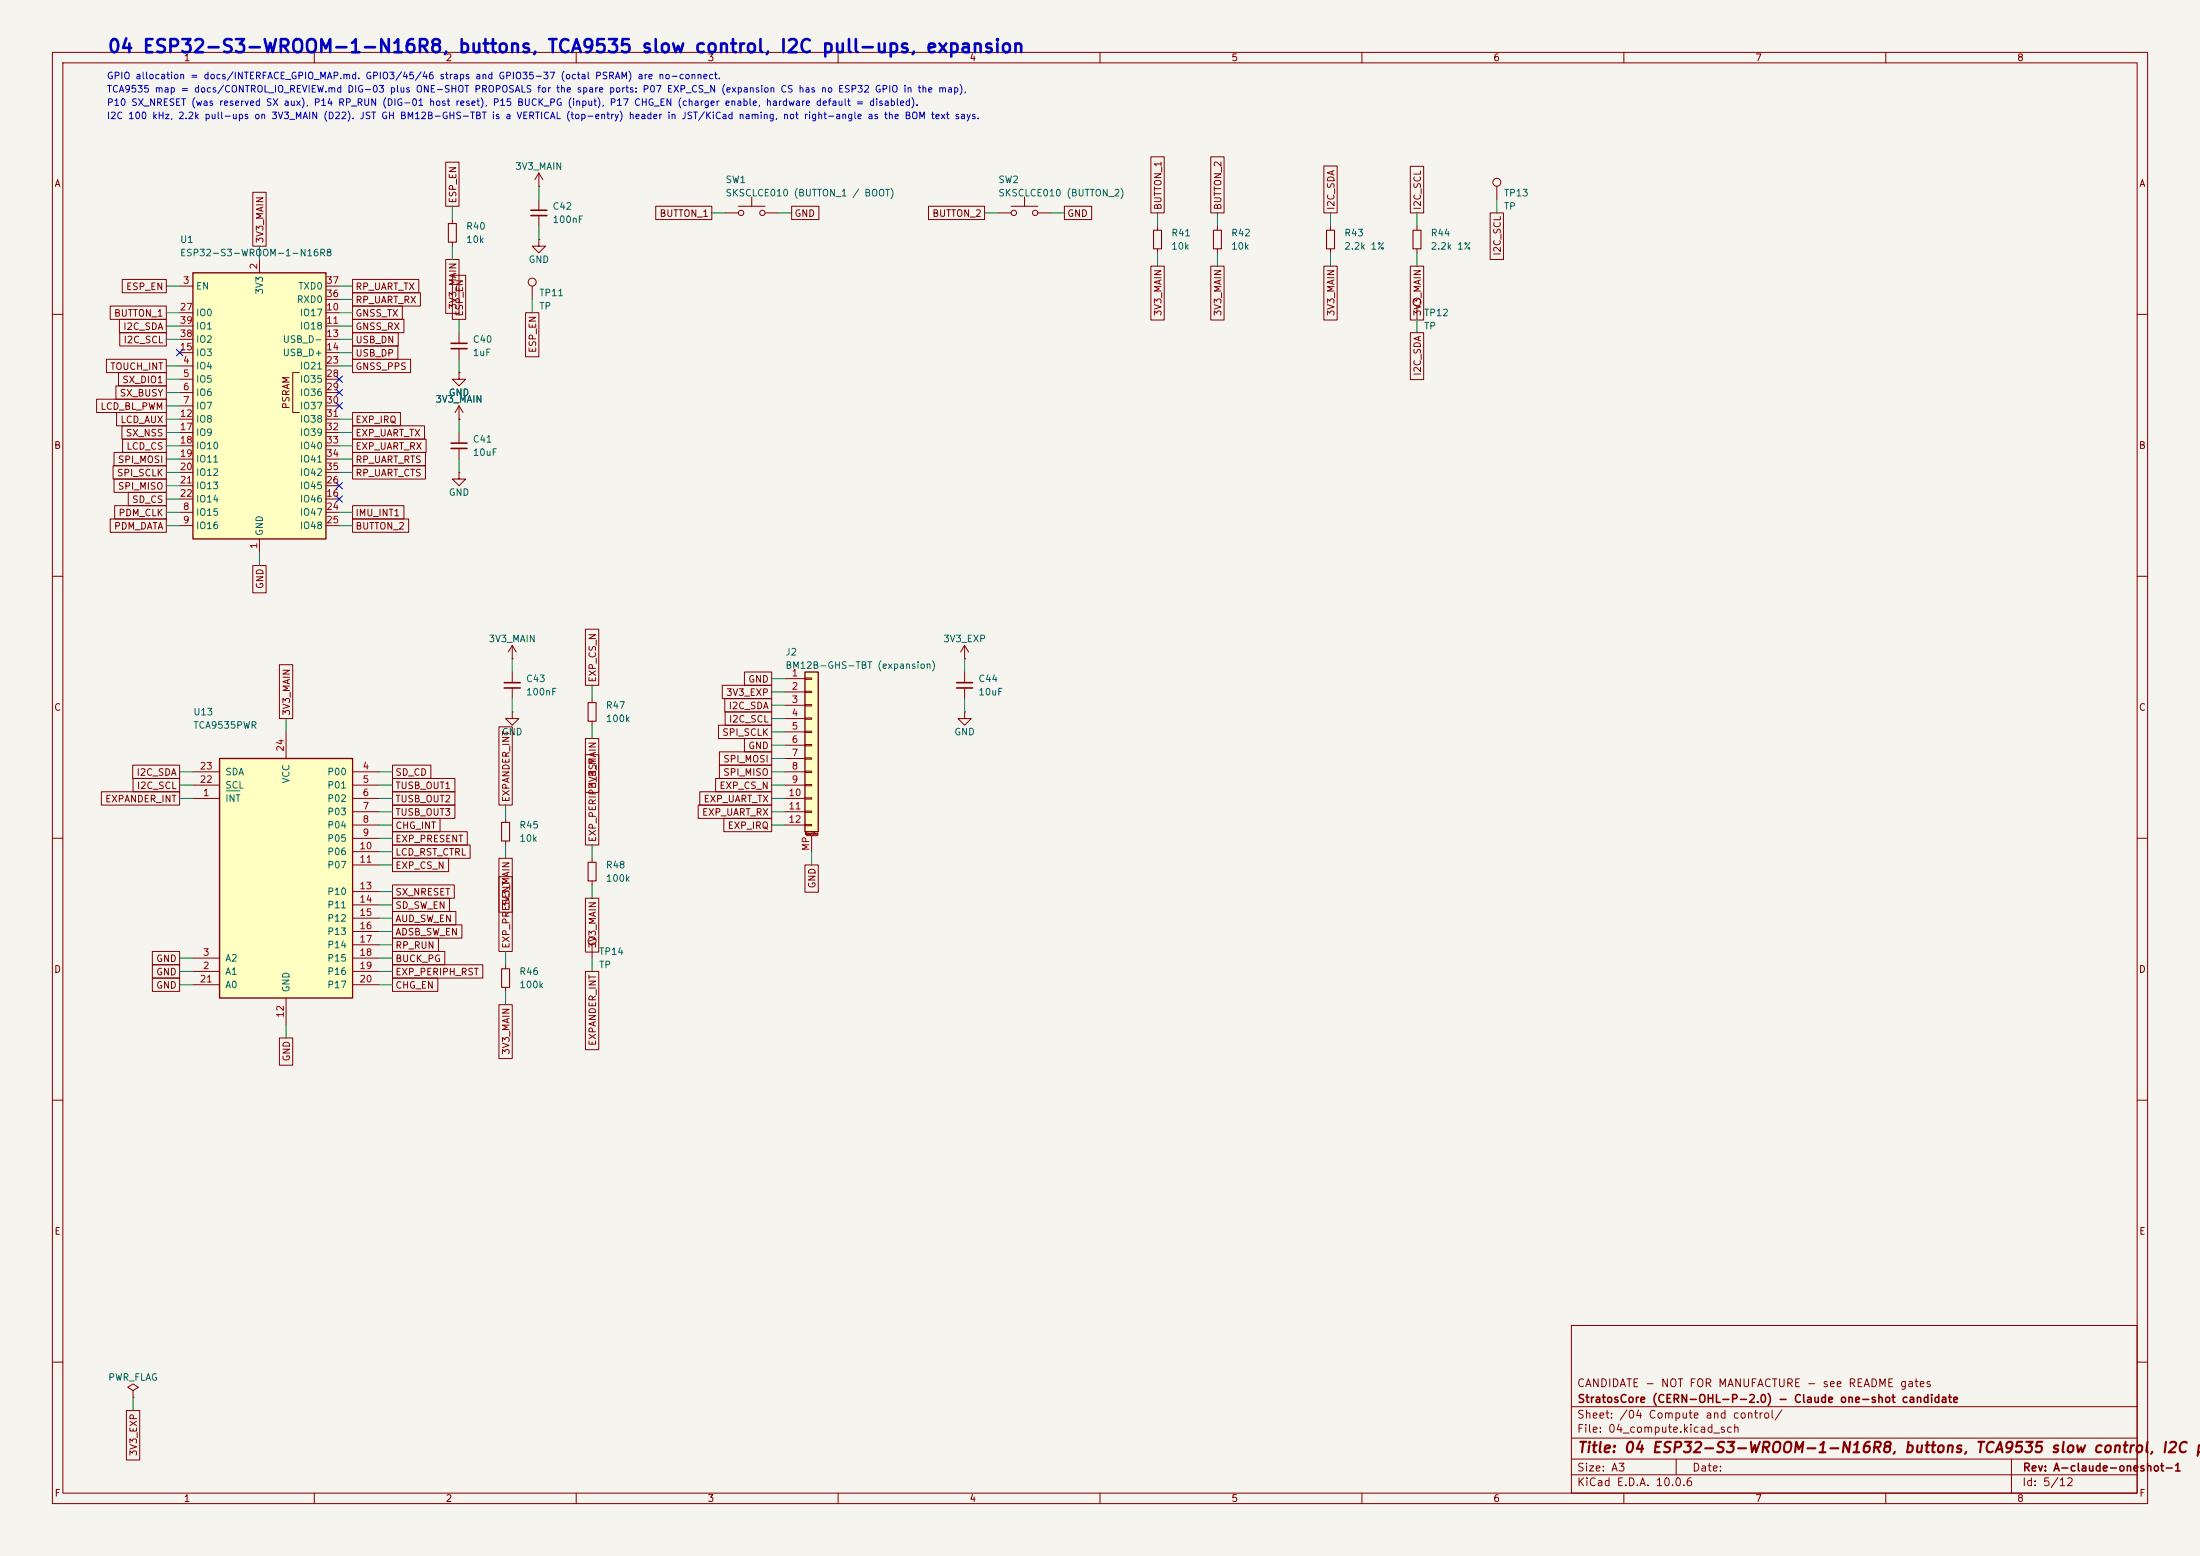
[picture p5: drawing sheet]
<svg xmlns="http://www.w3.org/2000/svg" width="420mm" height="297mm" viewBox="0 0 420 297" stroke-linecap="round" stroke-linejoin="round" font-family="sans-serif">
<path d="M0 0h420v297h-420z" fill="#f5f4ef" stroke="#f5f4ef" stroke-width=".19"/>
<g fill="none" stroke="#840000" stroke-width=".19">
<path d="M10 10h400v277h-400zM12 12h396v273h-396zM60 10v2M110 10v2M160 10v2M210 10v2M260 10v2M310 10v2M360 10v2M270.5 43.2v.7M270.5 47.5v.8M10 60h2"/>
<path d="M408 60h2M10 110h2M408 110h2M10 160h2M408 160h2M10 210h2M408 210h2M300 253h108v32h-108zM10 260h2M300 278.5h108M300 274.5h108M300 268.5h108"/>
<path d="M320 278.5v3M384 278.5v6.5M408 260h2M60 285v2M110 285v2M160 285v2M210 285v2M260 285v2M300 281.5h108M310 285v2M360 285v2"/>
</g>
<path d="M269.7 43.9h1.6v3.6h-1.6z" fill="none" stroke="#840000" stroke-width=".2"/>
<path d="M41.9 144.8h25.4v45.7h-25.4z" fill="#ffffc2"/>
<path d="M41.9 144.8h25.4v45.7h-25.4z" fill="none" stroke="#840000" stroke-width=".25"/>
<g fill="none" stroke="#840000" stroke-width=".19">
<path d="M254 43.2v.7M254 47.5v.8M270.5 58.4v2.6M54.6 139.7v5.1M184.1 135.9v1.3h1.3l-1.3 1.2-1.2-1.2h1.2M184.1 135.9h.1M36.8 152.4h5.1M36.8 147.3h5.1M36.8 149.9h5.1M67.3 152.4h5.1M67.3 147.3h5.1M67.3 149.9h5.1"/>
<path d="M67.3 154.9h5.1M67.3 157.5h5.1M67.3 160h5.1M67.3 162.6h5.1M67.3 165.1h5.1M67.3 170.2h5.1M67.3 172.7h5.1M67.3 175.3h5.1M67.3 177.8h5.1M36.8 185.4h5.1M36.8 182.9h5.1M36.8 188h5.1"/>
<path d="M54.6 190.5v5.1M67.3 185.4h5.1M67.3 182.9h5.1M67.3 180.3h5.1M67.3 188h5.1M113 180.3v2.6"/>
<circle cx="270.5" cy="57.7" r=".76"/>
<circle cx="113" cy="179.6" r=".76"/>
</g>
<path d="M43.2 151h2.6" fill="none" stroke="#006464" stroke-width=".19"/>
<path d="M253.2 43.9h1.6v3.6h-1.6z" fill="none" stroke="#840000" stroke-width=".2"/>
<path d="M36.8 52.1h25.4v50.8h-25.4z" fill="#ffffc2"/>
<path d="M36.8 52.1h25.4v50.8h-25.4z" fill="none" stroke="#840000" stroke-width=".25"/>
<g fill="none" stroke="#840000" stroke-width=".19">
<path d="M102.9 35.6h.1M102.9 33l-.8 1.3M102.9 33l.7 1.3M102.9 33v2.6M102.9 38.1v2M285.7 35.6v2.5M34.3 54.6h2.5M34.3 59.7h2.5M49.5 49.5v2.6M62.2 54.6h2.6M62.2 59.7h2.6M62.2 57.2h2.6"/>
<path d="M86.4 41.9v.8M86.4 46.2v.8M101.6 54.6v2.6M102.9 45.7v1.3h1.2l-1.2 1.3-1.3-1.3h1.3M102.9 45.7h.1M102.9 41.1v2.1M232.4 43.2v.7M232.4 47.5v.8M34.3 69.9h2.5M34.3 72.4h2.5M34.3 74.9h2.5M34.3 77.5h2.5"/>
<path d="M34.3 62.2h2.5M34.3 64.8h2.5M34.3 67.3h2.5M57.1 71.1h-1.2v7.6h1.2M62.2 69.9h2.6M62.2 72.4h2.6M62.2 74.9h2.6M62.2 77.5h2.6M62.2 62.2h2.6M62.2 64.8h2.6M62.2 67.3h2.6M87.6 71.1v1.3h1.3l-1.3 1.3-1.2-1.3h1.2"/>
<path d="M87.6 71.1h.1M87.6 63.5v2M87.6 66.5v2.1M87.6 77.5v2.5M87.6 77.5l-.7 1.2M87.6 77.5l.8 1.2M34.3 97.8h2.5M34.3 80h2.5M34.3 95.3h2.5M34.3 82.6h2.5M34.3 85.1h2.5M34.3 87.6h2.5"/>
<path d="M34.3 90.2h2.5M34.3 92.7h2.5M62.2 97.8h2.6M62.2 80h2.6M62.2 95.3h2.6M62.2 82.6h2.6M62.2 85.1h2.6M62.2 87.6h2.6M62.2 90.2h2.6M62.2 92.7h2.6M87.6 90.2v1.2h1.3l-1.3 1.3-1.2-1.3h1.2M87.6 90.2h.1"/>
<path d="M87.6 80h.1M87.6 82.6v2M87.6 85.6v2M34.3 100.3h2.5M49.5 102.9v2.5M62.2 100.3h2.6M97.8 125.7h.1M97.8 123.2l-.8 1.3M97.8 123.2l.8 1.3M97.8 123.2v2.5M184.1 125.7h.1M184.1 123.2v2.5"/>
<path d="M184.1 128.3v2M184.1 131.3v2.1M184.1 123.2l-.7 1.3M184.1 123.2l.8 1.3M96.5 156.2v.8M96.5 160.5v.8M113 163.8v.8M113 168.1v.8M96.5 184.2v.7M96.5 188.5v.7M25.4 265.4l1-.6-1-.6-1 .6 1 .6v1.3M25.4 266.7h.1"/>
<circle cx="285.8" cy="34.8" r=".76"/>
<circle cx="101.6" cy="53.8" r=".76"/>
</g>
<path d="M101.3 40.1h3.1M101.3 41.1h3.1M86.1 65.5h3.1M86.1 66.5h3.1M86.1 84.6h3.1M86.1 85.6h3.1M182.6 130.3h3.1M182.6 131.3h3.1" fill="none" stroke="#840000" stroke-width=".3"/>
<path d="M85.6 42.7h1.5v3.5h-1.5zM231.6 43.9h1.6v3.6h-1.6zM95.8 157h1.5v3.5h-1.5zM112.3 164.6h1.5v3.5h-1.5zM95.8 184.9h1.5v3.6h-1.5z" fill="none" stroke="#840000" stroke-width=".2"/>
<path d="M153.7 128.3h2.5v30.5h-2.5z" fill="#ffffc2"/>
<path d="M153.7 128.3h2.5v30.5h-2.5z" fill="none" stroke="#840000" stroke-width=".25"/>
<g fill="none" stroke="#840000" stroke-width=".19">
<path d="M48.3 36.7h2.5v10.3h-2.5zM85.1 31h2.5v8.4h-2.5zM125.2 39.4h10.7v2.5h-10.7zM141 39.4h5M143.5 37.6v1.8M151.1 39.4h5.2v2.5h-5.2zM177.3 39.4h10.7v2.5h-10.7zM193 39.4h5.1M195.6 37.6v1.8M203.2 39.4h5.2v2.5h-5.2zM219.7 29.9h2.6v10.7h-2.6zM231.1 29.9h2.6v10.7h-2.6z"/>
<path d="M252.7 31.7h2.6v8.9h-2.6zM269.2 31.7h2.6v8.9h-2.6zM21 58.4h10.7v2.6h-10.7zM23.3 53.3h8.4v2.6h-8.4zM67.3 58.4h9.5v2.6h-9.5zM67.3 55.9h13v2.5h-13zM67.3 53.3h12.7v2.6h-12.7zM85.1 49.5h2.5v10.3h-2.5zM86.4 52.6h2.5v8.4h-2.5zM100.3 59.7h2.6v8.4h-2.6zM138.4 40.6h2.6M146 40.6h2.6"/>
<path d="M190.5 40.6h2.5M198.1 40.6h2.6M219.7 50.8h2.6v10.3h-2.6zM221 43.2v.7M221 47.5v.8M231.1 50.8h2.6v10.3h-2.6zM252.7 50.8h2.6v10.3h-2.6zM269.2 50.8h2.6v10.3h-2.6zM284.5 40.6h2.5v8.9h-2.5zM18.4 76.2h13.3v2.5h-13.3zM20.3 68.6h11.4v2.5h-11.4zM22.1 73.7h9.6v2.5h-9.6z"/>
<path d="M22.3 78.7h9.4v2.6h-9.4zM22.6 71.1h9.1v2.6h-9.1zM22.8 61h8.9v2.5h-8.9zM22.9 63.5h8.8v2.5h-8.8zM67.3 61h9.8v2.5h-9.8zM67.3 78.7h9.1v2.6h-9.1zM67.3 68.6h11.1v2.5h-11.1zM67.3 66h8.7v2.6h-8.7zM67.3 63.5h8.7v2.5h-8.7zM87.6 71.1h.1M269.2 63.5h2.6v9h-2.6zM21 99.1h10.7v2.5h-10.7z"/>
<path d="M21.6 88.9h10.1v2.5h-10.1zM21.8 91.4h9.9v2.6h-9.9zM21.8 86.4h9.9v2.5h-9.9zM21.9 96.5h9.8v2.6h-9.8zM23.3 81.3h8.4v2.5h-8.4zM23.4 83.8h8.3v2.6h-8.3zM24.5 94h7.2v2.5h-7.2zM67.3 88.9h13.9v2.5h-13.9zM67.3 96.5h9.8v2.6h-9.8zM67.3 99.1h10.7v2.5h-10.7zM67.3 83.8h14v2.6h-14zM67.3 81.3h13.7v2.5h-13.7z"/>
<path d="M67.3 86.4h13.9v2.5h-13.9zM87.6 80h.1M48.3 108h2.5v5.2h-2.5zM53.3 126.9h2.6v10.3h-2.6zM95.2 138.7h2.6v15h-2.6zM97.8 135.9v1.3h1.3l-1.3 1.2-1.3-1.2h1.3M97.8 135.9h.1M97.8 128.3v2M97.8 131.3v2.1M111.8 120.1h2.5v10.7h-2.5zM113 133.4v.7M113 137.7v.7"/>
<path d="M137.2 138.4h10.1v2.6h-10.1zM137.9 130.8h9.4v2.6h-9.4zM138.4 133.3h8.9v2.6h-8.9zM138.4 135.9h8.9v2.5h-8.9zM142.1 128.3h5.2v2.5h-5.2zM149.9 129.5h3.8M149.9 132.1h3.8M149.9 134.6h3.8M149.9 137.2h3.8M149.9 139.7h3.8M153.7 129.4h1.2v.3h-1.2zM153.7 132h1.2v.2h-1.2z"/>
<path d="M153.7 134.5h1.2v.2h-1.2zM153.7 137h1.2v.3h-1.2zM153.7 139.6h1.2v.2h-1.2zM19.3 151.1h15v2.6h-15zM25.3 146h9v2.6h-9zM25.4 148.6h8.9v2.5h-8.9zM74.9 153.7h11.9v2.5h-11.9zM74.9 156.2h9.1v2.6h-9.1zM74.9 151.1h11.9v2.6h-11.9zM74.9 158.7h14.3v2.6h-14.3zM74.9 146h7.4v2.6h-7.4zM74.9 148.6h11.9v2.5h-11.9z"/>
<path d="M111.8 141h2.5v10.3h-2.5zM111.8 144.1h2.5v17.2h-2.5zM133.3 153.7h14v2.5h-14zM133.6 151.1h13.7v2.6h-13.7zM136.6 148.6h10.7v2.5h-10.7zM137.3 146h10v2.6h-10zM137.3 143.5h10v2.6h-10zM138.2 156.2h9.1v2.6h-9.1zM142.1 141h5.2v2.5h-5.2zM149.9 142.2h3.8M149.9 144.8h3.8M149.9 147.3h3.8"/>
<path d="M149.9 149.9h3.8M149.9 152.4h3.8M149.9 154.9h3.8M149.9 157.5h3.8M153.7 142.1h1.2v.3h-1.2zM153.7 144.7h1.2v.2h-1.2zM153.7 147.2h1.2v.2h-1.2zM153.7 149.7h1.2v.3h-1.2zM153.7 152.3h1.2v.2h-1.2zM153.7 154.8h1.2v.3h-1.2zM153.7 157.4h1.2v.2h-1.2zM153.9 159.5h2.1"/>
<path d="M154.9 159.5v3.1M74.9 168.9h11.8v2.6h-11.8zM74.9 171.4h10.9v2.6h-10.9zM74.9 174h12.1v2.5h-12.1zM74.9 176.5h13.3v2.6h-13.3zM74.9 179.1h8.8v2.5h-8.8zM74.9 161.3h14.9v2.5h-14.9zM74.9 163.8h10.7v2.6h-10.7zM95.2 163.8h2.6v10.3h-2.6zM95.2 167.3h2.6v14.3h-2.6zM111.8 171.5h2.5v10.2h-2.5zM153.7 165.1h2.5v5.2h-2.5z"/>
<path d="M29.1 184.1h5.2v2.6h-5.2zM29.1 186.7h5.2v2.5h-5.2zM29.1 181.6h5.2v2.6h-5.2zM53.3 198.1h2.6v5.2h-2.6zM74.9 181.6h10v2.6h-10zM74.9 184.1h17.3v2.6h-17.3zM74.9 186.7h8.7v2.5h-8.7zM95.2 191.8h2.6v10.3h-2.6zM111.8 185.4h2.5v15h-2.5zM24.1 269.2h2.6v9.5h-2.6z"/>
<circle cx="141.5" cy="40.6" r=".51"/>
<circle cx="145.5" cy="40.6" r=".51"/>
<circle cx="193.5" cy="40.6" r=".51"/>
<circle cx="197.6" cy="40.6" r=".51"/>
</g>
<path d="M220.2 43.9h1.5v3.6h-1.5zM112.3 134.1h1.5v3.6h-1.5z" fill="none" stroke="#840000" stroke-width=".2"/>
<path d="M96.3 130.3h3M96.3 131.3h3" fill="none" stroke="#840000" stroke-width=".3"/>
<g fill="none" stroke="#009600" stroke-width=".19">
<path d="M86.4 39.4v2.5M102.9 35.6v2.5M285.7 38.1v2.5M31.7 54.6h2.6M31.7 59.7h2.6M49.5 47v2.5M64.8 54.6h2.5M64.8 59.7h2.5M64.8 57.2h2.5M86.4 47v2.5M101.6 57.2v2.5M102.9 43.2v2.5"/>
<path d="M135.9 40.6h2.5M148.6 40.6h2.5M188 40.6h2.5M200.7 40.6h2.5M221 40.6v2.6M221 48.3v2.5M232.4 40.6v2.6M232.4 48.3v2.5M254 40.6v2.6M254 48.3v2.5M270.5 40.6v2.6M270.5 48.3v2.5"/>
<path d="M31.7 69.9h2.6M31.7 72.4h2.6M31.7 62.2h2.6M31.7 64.8h2.6M31.7 74.9h2.6M31.7 77.5h2.6M64.8 69.9h2.5M64.8 62.2h2.5M64.8 64.8h2.5M64.8 67.3h2.5M87.6 61v2.5M87.6 68.6v2.5"/>
<path d="M270.5 61v2.5M31.7 90.2h2.6M31.7 92.7h2.6M31.7 95.3h2.6M31.7 97.8h2.6M31.7 80h2.6M31.7 82.6h2.6M31.7 85.1h2.6M31.7 87.6h2.6M64.8 90.2h2.5M64.8 97.8h2.5M64.8 80h2.5"/>
<path d="M64.8 82.6h2.5M64.8 85.1h2.5M64.8 87.6h2.5M87.6 80v2.6M87.6 87.6v2.6M31.7 100.3h2.6M49.5 105.4v2.6M64.8 100.3h2.5M54.6 137.2v2.5M97.8 125.7v2.6M97.8 133.4v2.5M113 130.8v2.6"/>
<path d="M113 138.4v2.6M147.3 134.6h2.6M147.3 132.1h2.6M147.3 129.5h2.6M147.3 139.7h2.6M147.3 137.2h2.6M184.1 125.7v2.6M184.1 133.4v2.5M34.3 147.3h2.5M34.3 152.4h2.5M34.3 149.9h2.5M72.4 147.3h2.5"/>
<path d="M72.4 157.5h2.5M72.4 154.9h2.5M72.4 152.4h2.5M72.4 149.9h2.5M96.5 153.7v2.5M147.3 147.3h2.6M147.3 144.8h2.6M147.3 157.5h2.6M147.3 154.9h2.6M147.3 152.4h2.6M147.3 149.9h2.6M147.3 142.2h2.6"/>
<path d="M72.4 165.1h2.5M72.4 170.2h2.5M72.4 162.6h2.5M72.4 160h2.5M72.4 177.8h2.5M72.4 175.3h2.5M72.4 172.7h2.5M96.5 161.3v2.5M113 161.3v2.5M113 168.9v2.6M154.9 162.6v2.5M34.3 188h2.5"/>
<path d="M34.3 185.4h2.5M34.3 182.9h2.5M54.6 195.6v2.5M72.4 188h2.5M72.4 185.4h2.5M72.4 182.9h2.5M72.4 180.3h2.5M96.5 181.6v2.6M96.5 189.2v2.6M113 182.9v2.5M25.4 266.7v2.5"/>
</g>
<path d="M33.7 66.7l1.2 1.2M34.9 66.7l-1.2 1.2M64.2 71.8l1.2 1.2M64.2 76.9l1.2 1.2M64.2 74.3l1.2 1.2M65.4 71.8l-1.2 1.2M65.4 76.9l-1.2 1.2M65.4 74.3l-1.2 1.2M64.2 94.6l1.2 1.3M64.2 92.1l1.2 1.2M65.4 94.6l-1.2 1.3M65.4 92.1l-1.2 1.2" fill="none" stroke="#000084" stroke-width=".19"/>
<text font-size="2.5" fill="#0000c2" x="20.4" y="10.7">04 ESP32-S3-WROOM-1-N16R8, buttons, TCA9535 slow control, I2C pull-ups, expansion</text>
<text font-size="2" fill="#840000" x="301" y="277.8">Title: 04 ESP32-S3-WROOM-1-N16R8, buttons, TCA9535 slow control, I2C pu</text>
<g font-size="1.5" fill="#840000">
<text x="300.9" y="265.1">CANDIDATE - NOT FOR MANUFACTURE - see README gates</text>
<text x="301" y="268.1">StratosCore (CERN-OHL-P-2.0) - Claude one-shot candidate</text>
<text x="300.9" y="273.8">File: 04_compute.kicad_sch</text>
<text x="300.9" y="271.1">Sheet: /04 Compute and control/</text>
<text x="300.9" y="281.2">Size: A3</text>
<text x="322.9" y="281.2">Date:</text>
<text x="386" y="281.2">Rev: A-claude-oneshot-1</text>
<text x="300.9" y="284">KiCad E.D.A. 10.0.6</text>
<text x="385.9" y="284">Id: 5/12</text>
</g>
<g font-size="1.3" fill="#840000">
<text x="35" y="12">1</text>
<text x="85" y="12">2</text>
<text x="135" y="12">3</text>
<text x="185" y="12">4</text>
<text x="235" y="12">5</text>
<text x="285" y="12">6</text>
<text x="335" y="12">7</text>
<text x="385" y="12">8</text>
<text x="10.3" y="36">A</text>
<text x="408.3" y="36">A</text>
<text x="87.4" y="38.9" transform="rotate(-90 87.4 38.9)">ESP_EN</text>
<text x="125.8" y="41.7">BUTTON_1</text>
<text x="151.6" y="41.7">GND</text>
<text x="177.9" y="41.7">BUTTON_2</text>
<text x="203.6" y="41.7">GND</text>
<text x="222" y="40.2" transform="rotate(-90 222 40.2)">BUTTON_1</text>
<text x="233.5" y="40.2" transform="rotate(-90 233.5 40.2)">BUTTON_2</text>
<text x="255.1" y="40.2" transform="rotate(-90 255.1 40.2)">I2C_SDA</text>
<text x="271.6" y="40.2" transform="rotate(-90 271.6 40.2)">I2C_SCL</text>
<text x="50.6" y="46.5" transform="rotate(-90 50.6 46.5)">3V3_MAIN</text>
<text x="286.8" y="48.9" transform="rotate(-90 286.8 48.9)">I2C_SCL</text>
<text x="24" y="55.7">ESP_EN</text>
<text x="67.8" y="58.2">RP_UART_RX</text>
<text x="67.8" y="55.7">RP_UART_TX</text>
<text x="87.4" y="59.2" transform="rotate(-90 87.4 59.2)">3V3_MAIN</text>
<text x="21.7" y="60.7">BUTTON_1</text>
<text x="23.4" y="63.3">I2C_SDA</text>
<text x="23.5" y="65.8">I2C_SCL</text>
<text x="67.8" y="63.3">GNSS_RX</text>
<text x="67.8" y="60.7">GNSS_TX</text>
<text x="67.8" y="65.8">USB_DN</text>
<text x="88.7" y="60.5" transform="rotate(-90 88.7 60.5)">ESP_EN</text>
<text x="222" y="60.5" transform="rotate(-90 222 60.5)">3V3_MAIN</text>
<text x="233.5" y="60.5" transform="rotate(-90 233.5 60.5)">3V3_MAIN</text>
<text x="255.1" y="60.5" transform="rotate(-90 255.1 60.5)">3V3_MAIN</text>
<text x="271.6" y="60.5" transform="rotate(-90 271.6 60.5)">3V3_MAIN</text>
<text x="20.9" y="70.9">TOUCH_INT</text>
<text x="67.8" y="70.9">GNSS_PPS</text>
<text x="67.8" y="68.4">USB_DP</text>
<text x="102.7" y="67.5" transform="rotate(-90 102.7 67.5)">ESP_EN</text>
<text x="271.6" y="71.8" transform="rotate(-90 271.6 71.8)">I2C_SDA</text>
<text x="22.8" y="76">SX_BUSY</text>
<text x="23.2" y="73.4">SX_DIO1</text>
<text x="19.1" y="78.5">LCD_BL_PWM</text>
<text x="22.9" y="81.1">LCD_AUX</text>
<text x="23.9" y="83.6">SX_NSS</text>
<text x="55.6" y="78.2" transform="rotate(-90 55.6 78.2)">PSRAM</text>
<text x="67.8" y="81.1">EXP_IRQ</text>
<text x="67.8" y="83.6">EXP_UART_TX</text>
<text x="10.2" y="86">B</text>
<text x="22.4" y="88.7">SPI_MOSI</text>
<text x="24" y="86.1">LCD_CS</text>
<text x="67.8" y="86.1">EXP_UART_RX</text>
<text x="67.8" y="88.7">RP_UART_RTS</text>
<text x="408.2" y="86">B</text>
<text x="22.2" y="91.2">SPI_SCLK</text>
<text x="22.4" y="93.8">SPI_MISO</text>
<text x="67.8" y="91.2">RP_UART_CTS</text>
<text x="21.7" y="101.4">PDM_DATA</text>
<text x="22.5" y="98.8">PDM_CLK</text>
<text x="25.1" y="96.3">SD_CS</text>
<text x="67.8" y="98.8">IMU_INT1</text>
<text x="67.8" y="101.4">BUTTON_2</text>
<text x="50.6" y="112.5" transform="rotate(-90 50.6 112.5)">GND</text>
<text x="114.1" y="130.4" transform="rotate(-90 114.1 130.4)">EXP_CS_N</text>
<text x="142.7" y="130.6">GND</text>
<text x="10.2" y="136">C</text>
<text x="55.7" y="136.7" transform="rotate(-90 55.7 136.7)">3V3_MAIN</text>
<text x="138.5" y="133.1">3V3_EXP</text>
<text x="139" y="135.7">I2C_SDA</text>
<text x="408.2" y="136">C</text>
<text x="137.8" y="140.8">SPI_SCLK</text>
<text x="139.1" y="138.2">I2C_SCL</text>
<text x="142.7" y="143.3">GND</text>
<text x="26" y="148.4">I2C_SDA</text>
<text x="75.4" y="148.4">SD_CD</text>
<text x="138" y="148.4">SPI_MISO</text>
<text x="138" y="145.8">SPI_MOSI</text>
<text x="20" y="153.5">EXPANDER_INT</text>
<text x="26" y="150.9">I2C_SCL</text>
<text x="75.4" y="156">TUSB_OUT3</text>
<text x="75.4" y="153.5">TUSB_OUT2</text>
<text x="75.4" y="150.9">TUSB_OUT1</text>
<text x="97.6" y="153.2" transform="rotate(-90 97.6 153.2)">EXPANDER_INT</text>
<text x="114.1" y="150.6" transform="rotate(-90 114.1 150.6)">3V3_MAIN</text>
<text x="133.9" y="156">EXP_UART_RX</text>
<text x="134.2" y="153.5">EXP_UART_TX</text>
<text x="137.2" y="150.9">EXP_CS_N</text>
<text x="75.4" y="158.5">CHG_INT</text>
<text x="75.4" y="161.1">EXP_PRESENT</text>
<text x="114.1" y="160.8" transform="rotate(-90 114.1 160.8)">EXP_PERIPH_RST</text>
<text x="138.8" y="158.5">EXP_IRQ</text>
<text x="75.4" y="163.6">LCD_RST_CTRL</text>
<text x="75.4" y="166.2">EXP_CS_N</text>
<text x="75.4" y="171.2">SX_NRESET</text>
<text x="75.4" y="173.8">SD_SW_EN</text>
<text x="97.6" y="173.5" transform="rotate(-90 97.6 173.5)">3V3_MAIN</text>
<text x="156" y="169.7" transform="rotate(-90 156 169.7)">GND</text>
<text x="75.4" y="176.3">AUD_SW_EN</text>
<text x="75.4" y="178.9">ADSB_SW_EN</text>
<text x="10.2" y="186">D</text>
<text x="29.7" y="183.9">GND</text>
<text x="75.4" y="181.4">RP_RUN</text>
<text x="75.4" y="183.9">BUCK_PG</text>
<text x="97.6" y="181.2" transform="rotate(-90 97.6 181.2)">EXP_PRESENT</text>
<text x="114.1" y="181.1" transform="rotate(-90 114.1 181.1)">3V3_MAIN</text>
<text x="408.2" y="186">D</text>
<text x="29.7" y="186.5">GND</text>
<text x="29.7" y="189">GND</text>
<text x="75.4" y="186.5">EXP_PERIPH_RST</text>
<text x="75.4" y="189">CHG_EN</text>
<text x="55.7" y="202.7" transform="rotate(-90 55.7 202.7)">GND</text>
<text x="97.6" y="201.4" transform="rotate(-90 97.6 201.4)">3V3_MAIN</text>
<text x="114.1" y="199.7" transform="rotate(-90 114.1 199.7)">EXPANDER_INT</text>
<text x="10.3" y="236">E</text>
<text x="408.3" y="236">E</text>
<text x="26.5" y="278" transform="rotate(-90 26.5 278)">3V3_EXP</text>
<text x="10.3" y="286">F</text>
<text x="35" y="287">1</text>
<text x="85" y="287">2</text>
<text x="135" y="287">3</text>
<text x="185" y="287">4</text>
<text x="235" y="287">5</text>
<text x="285" y="287">6</text>
<text x="335" y="287">7</text>
<text x="385" y="287">8</text>
<text x="408.3" y="286">F</text>
</g>
<g font-size="1.3" fill="#0000c2">
<text x="20.3" y="15.4">GPIO allocation = docs/INTERFACE_GPIO_MAP.md. GPIO3/45/46 straps and GPIO35-37 (octal PSRAM) are no-connect.</text>
<text x="20.3" y="18">TCA9535 map = docs/CONTROL_IO_REVIEW.md DIG-03 plus ONE-SHOT PROPOSALS for the spare ports: P07 EXP_CS_N (expansion CS has no ESP32 GPIO in the map),</text>
<text x="20.3" y="23">I2C 100 kHz, 2.2k pull-ups on 3V3_MAIN (D22). JST GH BM12B-GHS-TBT is a VERTICAL (top-entry) header in JST/KiCad naming, not right-angle as the BOM text says.</text>
<text x="20.3" y="20.5">P10 SX_NRESET (was reserved SX aux), P14 RP_RUN (DIG-01 host reset), P15 BUCK_PG (input), P17 CHG_EN (charger enable, hardware default = disabled).</text>
</g>
<g font-size="1.3" fill="#006464">
<text x="98.3" y="32.7">3V3_MAIN</text>
<text x="138.4" y="35.3">SW1</text>
<text x="190.5" y="35.3">SW2</text>
<text x="105.4" y="40.3">C42</text>
<text x="138.4" y="37.8">SKSCLCE010 (BUTTON_1 / BOOT)</text>
<text x="190.5" y="37.8">SKSCLCE010 (BUTTON_2)</text>
<text x="287" y="37.8">TP13</text>
<text x="287" y="40.3">TP</text>
<text x="34.3" y="46.7">U1</text>
<text x="88.9" y="44.1">R40</text>
<text x="88.9" y="46.7">10k</text>
<text x="105.4" y="42.9">100nF</text>
<text x="223.5" y="45.4">R41</text>
<text x="223.5" y="48">10k</text>
<text x="234.9" y="45.4">R42</text>
<text x="234.9" y="48">10k</text>
<text x="256.5" y="45.4">R43</text>
<text x="256.5" y="48">2.2k 1%</text>
<text x="273" y="45.4">R44</text>
<text x="273" y="48">2.2k 1%</text>
<text x="34.3" y="49.2">ESP32-S3-WROOM-1-N16R8</text>
<text x="100.8" y="50.5">GND</text>
<text x="37.3" y="55.6">EN</text>
<text x="50.5" y="56.3" transform="rotate(-90 50.5 56.3)">3V3</text>
<text x="56.5" y="58.1">RXD0</text>
<text x="56.8" y="55.6">TXD0</text>
<text x="102.9" y="56.8">TP11</text>
<text x="102.9" y="59.4">TP</text>
<text x="37.3" y="60.7">IO0</text>
<text x="37.3" y="65.7">IO2</text>
<text x="37.3" y="63.2">IO1</text>
<text x="53.9" y="65.7">USB_D-</text>
<text x="57.1" y="60.7">IO17</text>
<text x="57.1" y="63.2">IO18</text>
<text x="90.2" y="65.7">C40</text>
<text x="271.8" y="60.7">TP12</text>
<text x="271.8" y="63.2">TP</text>
<text x="37.3" y="70.8">IO4</text>
<text x="37.3" y="68.3">IO3</text>
<text x="53.9" y="68.3">USB_D+</text>
<text x="57.1" y="70.8">IO21</text>
<text x="90.2" y="68.3">1uF</text>
<text x="37.3" y="73.4">IO5</text>
<text x="37.3" y="75.9">IO6</text>
<text x="57.1" y="73.4">IO35</text>
<text x="57.1" y="75.9">IO36</text>
<text x="83" y="77.2">3V3_MAIN</text>
<text x="85.6" y="75.9">GND</text>
<text x="37.3" y="78.4">IO7</text>
<text x="37.3" y="81">IO8</text>
<text x="37.3" y="83.5">IO9</text>
<text x="57.1" y="78.4">IO37</text>
<text x="57.1" y="81">IO38</text>
<text x="57.1" y="83.5">IO39</text>
<text x="37.3" y="86.1">IO10</text>
<text x="37.3" y="88.6">IO11</text>
<text x="57.1" y="86.1">IO40</text>
<text x="57.1" y="88.6">IO41</text>
<text x="90.2" y="84.8">C41</text>
<text x="90.2" y="87.3">10uF</text>
<text x="37.3" y="91.1">IO12</text>
<text x="37.3" y="93.7">IO13</text>
<text x="57.1" y="93.7">IO45</text>
<text x="57.1" y="91.1">IO42</text>
<text x="85.6" y="94.9">GND</text>
<text x="37.3" y="98.8">IO15</text>
<text x="37.3" y="101.3">IO16</text>
<text x="37.3" y="96.2">IO14</text>
<text x="57.1" y="96.2">IO46</text>
<text x="57.1" y="98.8">IO47</text>
<text x="57.1" y="101.3">IO48</text>
<text x="50.5" y="102.4" transform="rotate(-90 50.5 102.4)">GND</text>
<text x="93.2" y="122.9">3V3_MAIN</text>
<text x="149.8" y="125.4">J2</text>
<text x="180" y="122.9">3V3_EXP</text>
<text x="100.3" y="130.5">C43</text>
<text x="149.8" y="128">BM12B-GHS-TBT (expansion)</text>
<text x="186.7" y="130.5">C44</text>
<text x="36.8" y="136.9">U13</text>
<text x="100.3" y="133">100nF</text>
<text x="115.6" y="135.6">R47</text>
<text x="186.7" y="133">10uF</text>
<text x="36.8" y="139.4">TCA9535PWR</text>
<text x="95.7" y="140.7">GND</text>
<text x="115.6" y="138.1">100k</text>
<text x="182.1" y="140.7">GND</text>
<text x="42.9" y="148.3">SDA</text>
<text x="55.6" y="149.7" transform="rotate(-90 55.6 149.7)">VCC</text>
<text x="62.4" y="148.3">P00</text>
<text x="42.9" y="153.4">INT</text>
<text x="42.9" y="150.8">SCL</text>
<text x="62.4" y="150.8">P01</text>
<text x="62.4" y="153.4">P02</text>
<text x="62.4" y="155.9">P03</text>
<text x="62.4" y="158.4">P04</text>
<text x="62.4" y="161">P05</text>
<text x="99" y="158.4">R45</text>
<text x="99" y="161">10k</text>
<text x="62.4" y="163.5">P06</text>
<text x="62.4" y="166.1">P07</text>
<text x="115.6" y="166.1">R48</text>
<text x="62.4" y="171.1">P10</text>
<text x="62.4" y="173.7">P11</text>
<text x="115.6" y="168.6">100k</text>
<text x="62.4" y="176.2">P12</text>
<text x="62.4" y="178.8">P13</text>
<text x="42.9" y="183.8">A2</text>
<text x="62.4" y="181.3">P14</text>
<text x="62.4" y="183.8">P15</text>
<text x="114.3" y="182.6">TP14</text>
<text x="114.3" y="185.1">TP</text>
<text x="42.9" y="186.4">A1</text>
<text x="42.9" y="188.9">A0</text>
<text x="55.6" y="189.5" transform="rotate(-90 55.6 189.5)">GND</text>
<text x="62.4" y="186.4">P16</text>
<text x="62.4" y="188.9">P17</text>
<text x="99" y="186.4">R46</text>
<text x="99" y="188.9">100k</text>
<text x="20.6" y="263.9">PWR_FLAG</text>
</g>
<g font-size="1.3" fill="#a90000">
<text x="49.4" y="51.5" transform="rotate(-90 49.4 51.5)">2</text>
<text x="34.2" y="59.6">27</text>
<text x="34.8" y="54.5">3</text>
<text x="62.2" y="59.6">10</text>
<text x="62.2" y="57">36</text>
<text x="62.2" y="54.5">37</text>
<text x="34.2" y="64.6">38</text>
<text x="34.2" y="62.1">39</text>
<text x="62.2" y="62.1">11</text>
<text x="62.2" y="64.6">13</text>
<text x="34.2" y="67.2">15</text>
<text x="34.8" y="69.7">4</text>
<text x="62.2" y="67.2">14</text>
<text x="62.2" y="69.7">23</text>
<text x="34.8" y="72.3">5</text>
<text x="34.8" y="74.8">6</text>
<text x="34.8" y="77.3">7</text>
<text x="62.2" y="72.3">28</text>
<text x="62.2" y="74.8">29</text>
<text x="62.2" y="77.3">30</text>
<text x="34.2" y="79.9">12</text>
<text x="34.2" y="82.4">17</text>
<text x="62.2" y="79.9">31</text>
<text x="62.2" y="82.4">32</text>
<text x="34.2" y="85">18</text>
<text x="34.2" y="87.5">19</text>
<text x="62.2" y="85">33</text>
<text x="62.2" y="87.5">34</text>
<text x="34.2" y="90">20</text>
<text x="34.2" y="92.6">21</text>
<text x="34.2" y="95.1">22</text>
<text x="62.2" y="95.1">16</text>
<text x="62.2" y="92.6">26</text>
<text x="62.2" y="90">35</text>
<text x="34.8" y="97.7">8</text>
<text x="34.8" y="100.2">9</text>
<text x="62.2" y="97.7">24</text>
<text x="62.2" y="100.2">25</text>
<text x="49.4" y="104.9" transform="rotate(-90 49.4 104.9)">1</text>
<text x="151" y="129.4">1</text>
<text x="151" y="131.9">2</text>
<text x="151" y="134.5">3</text>
<text x="151" y="137">4</text>
<text x="54.5" y="143.6" transform="rotate(-90 54.5 143.6)">24</text>
<text x="151" y="139.6">5</text>
<text x="151" y="142.1">6</text>
<text x="38" y="149.7">22</text>
<text x="38" y="147.2">23</text>
<text x="69.1" y="147.2">4</text>
<text x="69.1" y="149.7">5</text>
<text x="151" y="144.6">7</text>
<text x="151" y="147.2">8</text>
<text x="151" y="149.7">9</text>
<text x="38.6" y="152.3">1</text>
<text x="69.1" y="152.3">6</text>
<text x="69.1" y="154.8">7</text>
<text x="150.4" y="152.3">10</text>
<text x="150.4" y="154.8">11</text>
<text x="69.1" y="157.3">8</text>
<text x="69.1" y="159.9">9</text>
<text x="150.4" y="157.3">12</text>
<text x="68.5" y="162.4">10</text>
<text x="68.5" y="165">11</text>
<text x="154.8" y="162.5" transform="rotate(-90 154.8 162.5)">MP</text>
<text x="68.5" y="170">13</text>
<text x="68.5" y="172.6">14</text>
<text x="68.5" y="175.1">15</text>
<text x="68.5" y="177.7">16</text>
<text x="38.6" y="185.3">2</text>
<text x="38.6" y="182.7">3</text>
<text x="68.5" y="180.2">17</text>
<text x="68.5" y="182.7">18</text>
<text x="68.5" y="185.3">19</text>
<text x="38" y="187.8">21</text>
<text x="68.5" y="187.8">20</text>
<text x="54.5" y="194.4" transform="rotate(-90 54.5 194.4)">12</text>
</g>
<text font-size=".4" fill="#840000" x="153.6" y="159.4">Mounting</text>
</svg>
